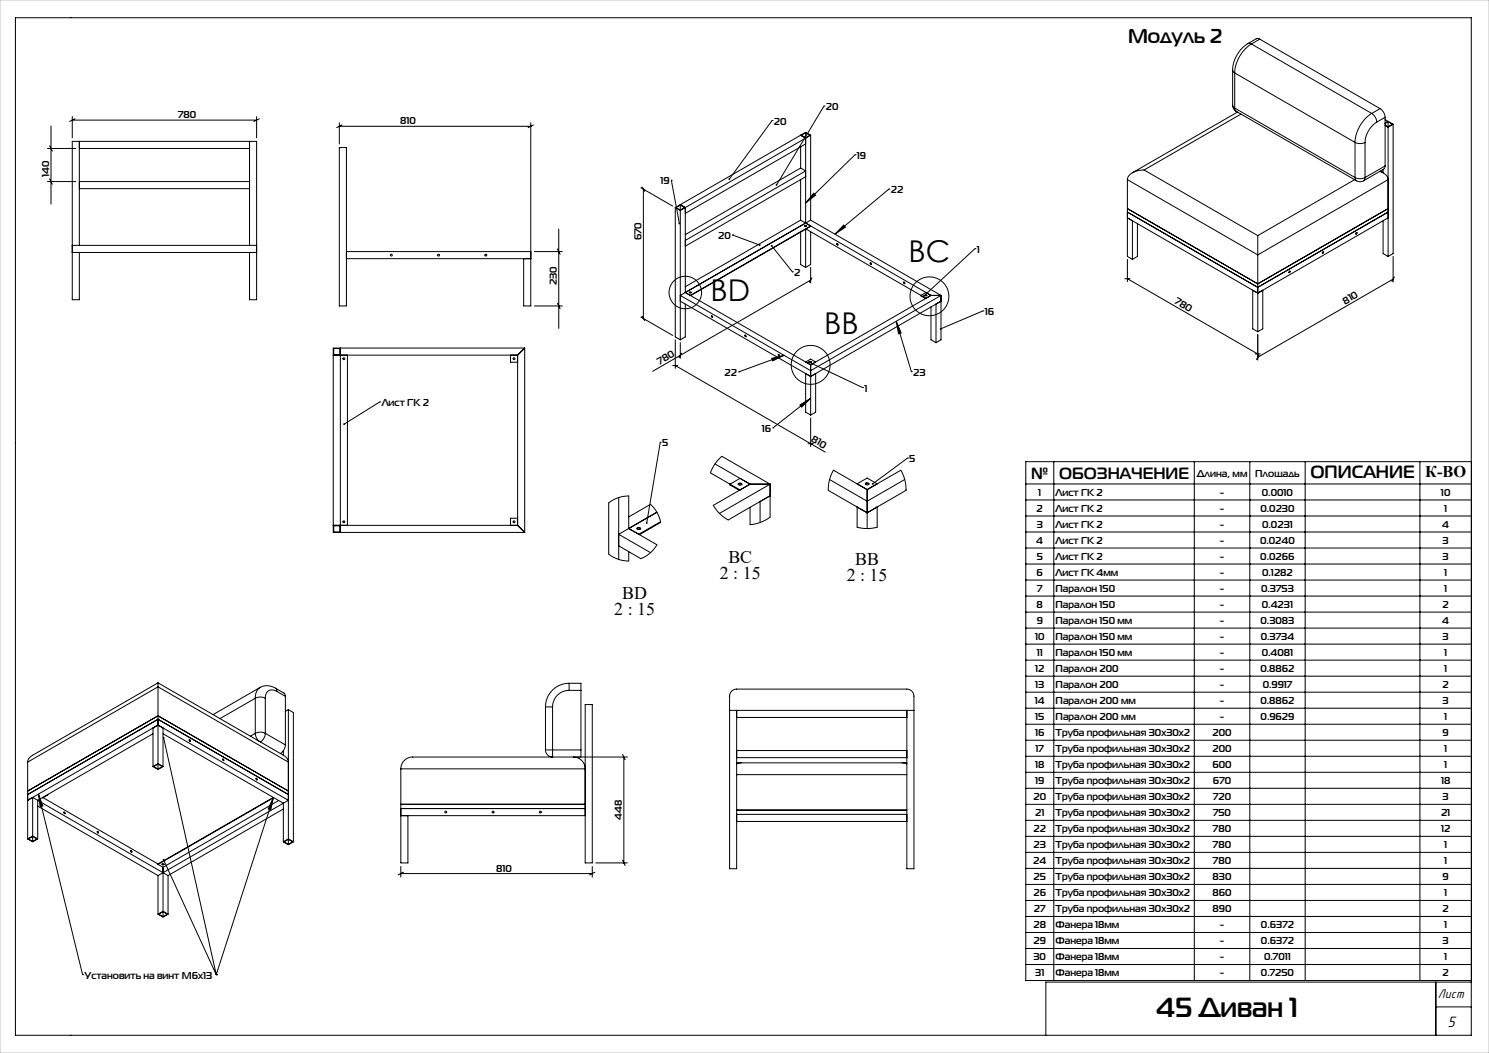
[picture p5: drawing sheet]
<svg xmlns="http://www.w3.org/2000/svg" width="420mm" height="297mm" viewBox="0 0 420 297" stroke-linecap="round" stroke-linejoin="round" font-family="sans-serif">
<g fill="none" stroke="#000" stroke-width=".28">
<path d="M4.4 5h410.6v287h-410.6zM347.7 19.8l.6 .8M347.7 19.8v9.9M352 12.3a9.3 9.3 0 0 0-4.3 7.5M352 12.3l1 .1M353 12.4a10.4 10.4 0 0 0-4.7 8.2M353 12.4l33.9 19.6M355.3 11l-.8-.1-2.5 1.4M355.3 11l-2.3 1.4M355.3 11l34 19.6M14.4 35.5v22.1M20.4 32.9v6"/>
<path d="M20.4 33.9h52M21.1 33.5l-1.5 .8M22.4 39.9v29.3M70.4 39.9v29.3M72.4 32.9v6M73.1 33.5l-1.5 .8M95.7 34.6v6M95.7 35.6h54M96.5 35.2l-1.5 .8M149.7 34.6v51.7h-2v-13.3M150.5 35.2l-1.5 .8M217.8 34h.1"/>
<path d="M217.8 34l-12.1 16.5M225.8 38.1l1.4 .9v23.9M227.2 37.4v1.5M227.2 37.4l-1.2 .7 1.2 .8M227.2 37.4l1.3 .7-1.3 .8M228.7 38.1v24M228.7 38.1l-35.4 20.5M228.7 38.1l-1.5-.8-35.3 20.4M232.4 29.9h.1M232.4 29.9l-13.4 22.3M347.7 29.7a2 2 0 0 0 1 1.7M347.7 29.7l.6 .8"/>
<path d="M348.3 30.5l.4 .9M348.3 20.6l33.9 19.6M348.3 30.5l33.9 19.6M348.3 20.6v9.9M348.7 31.4l33.9 19.6M349.1 31.6l-29.7 17.1M350 32.2l-27.3 15.7M386.9 32a10.4 10.4 0 0 0-4.7 8.2M386.9 32l1 1.1 .4 1.3M388.3 34.4a7.3 7.3 0 0 0-3.3 5.8M389.3 30.6l1 1.1 .4 1.4M389.3 30.6l-2.4 1.4"/>
<path d="M390.7 33.7l2.3 1.3M390.7 33.1l-2.4 1.3M390.7 33.1v13.7M390.7 35.3l.8 .5M390.7 35.4l.8 .5M391.5 34.3v1.5M391.5 35.9v36.4M391.5 34.2l-.8 .5M391.5 34.3l1.3 .7-1.3 .8M391.5 34.3l-.8 .5M393 35l-1.5 .9M393 35v36.5l-1.5 .8"/>
<path d="M13.4 41.9h8M13.4 51.2h8M14 41.1l.8 1.5M14 50.4l.8 1.6M22.4 41.9h48M22.4 53.2h48M22.4 51.2h48M95.7 41.6h2v44.7h-2zM180.8 52.9l9 5.2M181.1 52.7l.8 1.3M181.5 53.4v36.4M189.4 50.8h.1"/>
<path d="M189.4 50.8l2.2 12.2M190.5 58.6v36.4l1.4 .8M190.5 58.6l1.4 .8M191.9 57.7l1.4 .9M191.9 57.8v1.5M191.9 59.4v36.4M191.9 57.8l-1.2 .8 1.2 .7M191.9 57.8l1.2 .8-1.2 .7M191.9 57.7l-1.4 .9M193.3 58.6v23.9l35.4 20.4M193.3 58.6l-1.4 .8M225.8 47.4l1.4 .8-33.9 19.6"/>
<path d="M225.8 47.4l-32.5 18.8M225.8 41.4v6M225.8 50.7v11.4M227.2 40.6l-33.9 19.6M227.2 49.8l-33.9 19.6M229.5 54.5l.6 .5-2.9 2.3zM241.2 43.6h.1M241.2 43.6l-14 13.7M250.8 53.3h.1M250.8 53.3l-15.3 12.7M318 59.8l36.8 21.2 36.7-21.2M318 50.7l36.8 21.2"/>
<path d="M318 58.8l36.8 21.3 36.7-21.3M318 50.7v21.6l1.4 .9M322.7 47.9a4.4 4.4 0 0 0-4.7 2.6v.2M322.7 47.9l32.1 18.6M382.1 50.7l-27.3 15.8M382.2 40.2l1.4 .3 1.4-.3M382.2 50.1l1.4 .3 1.4-.3M382.2 50.1l.4 .9M382.2 40.2v9.9M382.6 51a2 2 0 0 0 2 0M385 50.1l-.4 .9M385 40.2v9.9"/>
<path d="M389.2 48.3l1.8 1.1 .5 1.3-36.7 21.2M389.3 48.3l.9 .4M390.1 47.8v.9M390.7 46.8l-.4 .9-5.7 3.3M390.7 46.8l-5.7 3.3M20.4 71.2h52M20.4 69.2h52M22.4 71.2v13.3h-2v-44.6h52v44.6h-2v-13.3M97.7 73h52M97.7 71h52M150.7 71h7.9M157.2 70.2l.8 1.5"/>
<path d="M157.6 64.6v28M206.6 66.3h.1M206.6 66.3l7.7 2.8M217.7 69.3l5.8 7.4M223.5 76.7h.1M225.8 62.1l36.8 21.2M225.8 62.1l-32.5 18.8M225.8 65.5v9.1l1.4 .8M227 63.8h.5M227.2 62.9l-35.3 20.4 36.8 21.2 36.7-21.2M227.2 63.7v.2M227.2 64.7v10.7"/>
<path d="M227.3 64.6l33.9 19.5M228.7 65.4v9.2l-1.5 .8M228.7 75.4v4.4M228.7 62.1l-1.5 .8M228.7 62.1l36.7 21.2M228.7 79l-44.6 25.7M229 78.4l-.7 1.2M236.1 68.7l.3 .4M238 63.5l.5 .6-3 1.9zM245.6 74.1l.2 .4M255 79.5l.2 .5M275 70.1h.1"/>
<path d="M275 70.1l-14.4 13.3M318 73.2v6.2M318 61.4l36.8 21.3 36.7-21.3M318 78.6l36.8 21.2M318.7 78.6h-1.4M319.4 62.3v10.9M320.8 63.1v9.2l-1.4 .9M354.8 66.5v5.4M354.8 71.9v21.7M363.8 76.4l-.2 .5M373.2 71l-.2 .4M382.7 65.6l-.3 .4"/>
<path d="M390.1 62.3v9.2l1.4 .8M393 72.3v7.2M393 78.7l-38.2 22.1M393.3 78.1l-.7 1.3M94.1 98.3h1.8v1.7h-1.8zM96 98.2v52M148 98.2h-54v52h54M148 98.2l-2 2M148 98.2v52M150.7 86.3h7.9M157.2 85.5l.8 1.6M180.8 89.4l9 5.2"/>
<path d="M181.1 89.2l.8 1.3M190.5 95.8v8.1M191.9 85l36.8 21.2 36.7-21.2-1.4 .8v10.9M191.9 96.7v4.3M192.2 99.6l-.7 1.3M193.3 85.8v9.2l-1.4 .8M194.5 82.6h.5M194.7 83.3l34-19.6-33.9 19.7M200.8 89.1l.2 .4M210.2 94.5l.2 .4M219.6 100l.3 .4M252.8 90.6l1.4 3.3-.7 .2z"/>
<path d="M252.8 90.6l4.3 14.2M260.9 83.4h.5M261.2 82.5l-1.4 .8 1.3 .9M262.6 83.3l-33.9 19.6M262.6 83.3h2.8M262.6 86.6v9.2l1.4 .9M265.4 83.3v12.5l-1.4 .9M277.3 87.7h.1M277.3 87.7l-12 5.1M353.4 81.9v10.8l1.4 .9M354.8 94.4v7.2M355.5 99.8l-1.5 .1"/>
<path d="M356.2 81.9v10.8l-1.4 .9M94 100.2h52M98 100.2v48M107.1 113.4h.1M107.1 113.4l-10 6.2M144 100.2v2h2M146 100.2v48M190.5 103.1l42.3 24.4M191.2 103.1h-1.5M208.4 104.9h.1M217.7 101.1l3.5-.9-3.3 1.6zM221.2 100.2l-12.8 4.7"/>
<path d="M225.6 114.2l3.1-1.9-2.6 2.5zM227.2 105.4v10.9l1.5 .8M227.2 102.1l1.5-.8 1.4 .8-1.4 .8M228.2 102.1l15.1 7.2M228.4 102.2h.5M228.7 102.9v14.2M228.7 117.9v8.1M228.7 112.3l-10.7 8.4M230.1 105.4v10.9l-1.4 .8M243.3 109.3h.1M257.1 104.8h.1M355.1 100.1l-.7 1.3"/>
<path d="M186.2 124.7h.1M186.2 124.7l-3.8 22.8M201.7 130.8l9.9 5.8M208.2 136.7l.6-.2 .4 .2M208.3 136.4l.1-.1a.42 .42 0 0 1 .6-.1 .42 .42 0 0 1 .1 .6 .48 .48 0 0 1-.6 .1 .48 .48 0 0 1-.2-.5zM208.7 134.9l-2.8 1.7v.2l2.7 1.5M211.6 136.6l-10.4 5.9 1.8 2.4 2.4 1.8 11.8-6.9M211.6 136.6h5.6M217.2 136.6l-13.6-7.9-1.9 2.1-1.3 2.6 8.3 4.8M217.2 136.6v9.3l-2.6 1.4-3 .7v-4.9M217.2 136.6l-14.3 8.2M218 120.7h.1"/>
<path d="M229.4 125.1l-1.5 .1M234 135.3l10.6 6.1 10.6-6.1M241.8 136.5l2.8-1.7 2.8 1.7M244.1 136.6l.6-.2 .4 .2M244.1 136.3h.1a.42 .42 0 0 1 .6-.2 .42 .42 0 0 1 .1 .6 .48 .48 0 0 1-.5 .1 .48 .48 0 0 1-.3-.5zM244.6 138.1l9.5-5.5 .9 1.9 .4 1.9 .2 1.9-11 6.3M244.6 138.1l-9.5-5.5-.9 2-.4 1.8-.2 1.9 11 6.3M244.6 138.1v11M256 129.2h.1M256 129.2l-9.8 7.3M289.3 130.2h125.8v146.4h-125.8zM289.3 136.5h125.8"/>
<path d="M297.2 130.2v146.4M336.9 130.2v146.4M352.5 130.2v146.4M368.1 130.2v146.4M400.5 130.2v146.4M94 148.2h52M94.1 148.3h1.8v1.7h-1.8zM146 148.2l2 2M146 146.2h-2v2M174.5 154l6.3 3.6 2.6-1.6 1.9-2.4-8-4.5v-9.2l-2.9 .5-2.7 1.4v14.5l2.7 1.4 2.9 .5v-2.6M174.5 140.3v17.5M177.3 145.8l6.2-3.5 1.7 2 .7 1.5 .5 1.5-6 3.5"/>
<path d="M179.7 149.2l.5-.2 .5 .2M179.7 148.9l.1-.1a.42 .42 0 0 1 .6-.1 .42 .42 0 0 1 .1 .6 .48 .48 0 0 1-.5 .1 .48 .48 0 0 1-.3-.5zM185.3 144.5l-10.8 6.2 9 5.2M186.3 147.2l-6.1 3.5M214.4 141.5v5.9M241.8 143v5.7l2.8 .4 2.8-.4v-5.7l-2.8 1.6M289.3 150.1h125.8M289.3 141h125.8M289.3 145.5h125.8M289.3 154.6h125.8M289.3 159.1h125.8M289.3 163.6h125.8"/>
<path d="M289.3 168.1h125.8M289.3 172.6h125.8M289.3 177.2h125.8M44.6 192.6v1.1M44.6 192.6l-35.4 20.4-1 .8-.4 1.2M44.6 192.6l35.4 20.4 .9 .8 .4 1.2-36.7-21.3M44.6 193.7v21.7M44.6 193.7l-36.8 21.3M72 196.9l1.4-.3 1.4 .3M72 196.9l.4-2 1-1-13.3 7.7M72 196.9v9.9M72 196.9l-10 5.8"/>
<path d="M73.4 193.9a4.2 4.2 0 0 1 4.3 .2M74.8 196.9v9.9M77.7 194.1l.4 .9M77.7 194.1l2.5 1.5 .3 .8M78.1 195a2.01 2.01 0 0 0-2.3-.2 2.01 2.01 0 0 0-1 2.1M78.1 195l2.4 1.4M80.5 196.4v13.7M153.9 199.4h2M153.9 199.4v12.1M155.9 199.4v12.1M160.5 194.7a4.7 4.7 0 0 0-4.6 4.7M160.5 192.7a6.7 6.7 0 0 0-6.6 6.7"/>
<path d="M160.5 192.7v2M160.5 192.7h3.4v2M160.5 194.7h3.4M163.9 194.7v16.8M165.1 198.7h2v44.7h-2zM289.3 181.7h125.8M289.3 186.2h125.8M289.3 190.7h125.8M289.3 195.2h125.8M289.3 199.8h125.8M7.8 215v21.6M43.2 207l-32.6 18.7v10.9"/>
<path d="M43.2 216.2l1.4 .8 1.4-.8M44.6 215.5v1.4M44.6 204.5l-36.8 21.2 1.4-.8M44.6 215.4l1.4 .8M44.6 204.5l36.7 21.2-1.4 .8M44.6 215.5l-1.3 .7 1.3 .7M44.6 215.5l1.2 .7-1.2 .7M44.6 215.4l-1.4 .8M44.6 204.5l-1.4 .8v10.9M46 205.3v10.9M46 207l33.9 19.5M46.1 208.1l14.9 66.8"/>
<path d="M53.4 208.7l.2 .4M62.8 214.1l.2 .4M72 206.8l1.4-.3 1.4 .3M72 206.8l.3 1.2 .8 1.1M72 206.8l-1.4 .8M72.2 219.6l.3 .4M74.8 206.8l-.4 1.4-.9 1.1M74.8 206.8l5.7 3.3M79.9 211.7v1.3M79.9 211.9h-.1M80.5 210.1l-.4 1.4-1 1M81.3 200.1v36.5"/>
<path d="M81.3 200.1l-.8 .5M81.3 200.1l1.5 .9v36.4M113.1 216.9v26.5h2v-13.3M153.9 211.5h2M153.9 211.5a1.8 1.8 0 0 0 2 1.9v-1.9M155.9 211.5h8M161.7 213.5a3.3 3.3 0 0 1 3.4 3.4h-52M163.9 211.5v2M175.6 212.8l.7 1.5M176 213.5v29.9M177 213.5h-60.6a3.3 3.3 0 0 0-3.3 3.4M205.8 200.4h52"/>
<path d="M207.8 200.4v44.6h-2v-48.6l.2-.9 .5-.7 1.3-.4h48l.9 .2 .5 .3 .5 .8 .1 .7v48.6h-2v-44.6M207.8 202.4h48M207.8 211.7h48M207.8 213.7h48M207.8 215.2h48M207.8 218.5h48M209.1 215.2l-1.3 .2M254.5 215.2l1.3 .2M289.3 204.3h125.8M289.3 208.8h125.8M289.3 213.3h125.8M289.3 217.8h125.8"/>
<path d="M7.8 223.1l36.8-21.2 36.7 21.2M7.8 224.1l36.8-21.2 36.7 21.2M7.8 236.6l1.4 .8 1.4-.8M9.2 224.9l38.2 22.1M9.2 235.9l1.2 .7-1.2 .7M9.2 235.8l1.4 .8M9.2 224.9v10.9M9.2 235.9v1.4M9.2 235.9l-1.2 .7 1.2 .7M9.2 235.8l-1.4 .8M10.6 227.4l34 19.6M10.9 224l1.2 3.3-.8 .2z"/>
<path d="M10.9 224l12.4 50.9M12.1 225l32.5 18.7M13.4 224.2h.1M13.5 224.2l-1.5 .8M13.5 224.1v.1M18 229.1l.2 .4M27.4 234.5l.3 .5M36.9 240l.2 .4M77.1 224.9l-32.5 18.8M77.1 224.9l-.7 3.5-.7-.2zM77.1 224.9l-16.1 50M77.2 225l-32.6 18.8"/>
<path d="M78.6 225.8l-32.6 18.8M79.9 226.5v10.9M79.9 226.5l-35.3 20.5M79.9 228.2l-32.5 18.8M79.9 237.4l1.4 .9 1.5-.9M81.3 236.7v1.4M81.3 236.6l1.5 .8M81.3 236.7l-1.2 .7 1.2 .7M81.3 236.7l1.3 .7-1.3 .7M81.3 236.6l-1.4 .8M113.1 226.9h52M113.1 228.1h52"/>
<path d="M113.1 230.1h52M207.8 228.5h48M207.8 229.7h48M207.8 231.7h48M289.3 226.9h125.8M289.3 222.3h125.8M289.3 231.4h125.8M289.3 235.9h125.8M44.6 243.7v.1M44.6 247v10.8M44.6 243.8l1.4 .8M44.6 257.8l1.4 .9 1.4-.9"/>
<path d="M45.7 243.7h.5zM46 244.6v12.4M46 257.1v1.5M46 257l1.4 .8M46 257.1l1.2 .7-1.2 .8M46 257l-1.4 .8M46 257.1l-1.2 .7 1.2 .8M46.1 242.5l14.9 32.4M47.4 247v10.8M113.1 244.4v3M113.1 246.4h54M113.8 246l-1.5 .8"/>
<path d="M167.1 244.4v3M167.8 246l-1.5 .8M168.1 243.4h8.9M175.6 242.6l.7 1.5M289.3 240.4h125.8M289.3 244.9h125.8M289.3 249.5h125.8M289.3 254h125.8M289.3 258.5h125.8M23.3 274.9h.1M61 274.9h.1M289.3 263h125.8"/>
<path d="M289.3 267.5h125.8M289.3 272h125.8M405 277v15M415 277h-120v15M405 284h10"/>
<circle cx="110.4" cy="72" r=".27"/>
<circle cx="123.7" cy="72" r=".27"/>
<circle cx="137" cy="72" r=".27"/>
<circle cx="227.3" cy="63.7" r=".23"/>
<circle cx="236.2" cy="69" r=".23"/>
<circle cx="245.6" cy="74.4" r=".23"/>
<circle cx="255" cy="79.8" r=".23"/>
<circle cx="363.8" cy="76.7" r=".23"/>
<circle cx="373.2" cy="71.3" r=".23"/>
<circle cx="382.6" cy="65.9" r=".23"/>
<circle cx="193.3" cy="82.5" r="4.6"/>
<circle cx="194.7" cy="82.5" r=".23"/>
<circle cx="200.8" cy="89.4" r=".23"/>
<circle cx="210.2" cy="94.8" r=".23"/>
<circle cx="261.2" cy="83.3" r=".23"/>
<circle cx="262.2" cy="83.6" r="5.5"/>
<circle cx="97" cy="101.2" r=".27"/>
<circle cx="145" cy="101.2" r=".27"/>
<circle cx="219.7" cy="100.2" r=".23"/>
<circle cx="228.7" cy="102.9" r="5.5"/>
<circle cx="228.7" cy="102" r=".23"/>
<circle cx="97" cy="147.2" r=".27"/>
<circle cx="145" cy="147.2" r=".27"/>
<circle cx="53.6" cy="208.8" r=".23"/>
<circle cx="63" cy="214.2" r=".23"/>
<circle cx="72.4" cy="219.7" r=".23"/>
<circle cx="18.2" cy="229.2" r=".23"/>
<circle cx="27.6" cy="234.7" r=".23"/>
<circle cx="125.7" cy="229.1" r=".27"/>
<circle cx="139.1" cy="229.1" r=".27"/>
<circle cx="152.4" cy="229.1" r=".27"/>
<circle cx="37.1" cy="240.1" r=".23"/>
<circle cx="46" cy="243.7" r=".23"/>
</g>
<path d="M0 0h420v297h-420z" fill="none" stroke="#c0c0c0" stroke-width=".28"/>
<path d="M229.5 54.5l.6 .5-2.9 2.3zM191.5 62.8v.4l.2 .1-.1-.3 .2 .2v-.4zM214.1 68.9v.4h.3l-.1-.2 .2 .1v-.2zM217.5 69.1a.25 .25 0 0 0 .1 .5 .25 .25 0 0 0 .3-.3 .25 .25 0 0 0-.3-.2l.1 .2zM238 63.5l.5 .6-3 1.9zM260.5 83.3v.3l.1-.2-.1 .2a.25 .25 0 0 0 .3 0 .25 .25 0 0 0 0-.4 .25 .25 0 0 0-.3 .1zM252.8 90.6l1.4 3.3-.7 .2zM265.1 92.6v.3l.2-.1-.2 .1a.25 .25 0 0 0 .4 .1 .25 .25 0 0 0 0-.4 .25 .25 0 0 0-.4 0zM225.6 114.2l3.1-1.9-2.6 2.5zM228 102l.2 .1-.3-.1a.25 .25 0 0 0 .3 .4 .25 .25 0 0 0 .2-.4 .25 .25 0 0 0-.4 0zM217.7 101.1l3.5-.9-3.3 1.6zM205.5 50.3l.1 .4 .1-.2-.1 .2a.25 .25 0 0 0 .3 0 .25 .25 0 0 0 0-.4 .25 .25 0 0 0-.4 0zM218.8 52l.1 .4 .1-.2-.1 .2a.25 .25 0 0 0 .4-.1 .25 .25 0 0 0-.1-.4 .25 .25 0 0 0-.4 .1zM46 242.3a.25 .25 0 0 0 0 .5 .25 .25 0 0 0 .4-.3 .25 .25 0 0 0-.4-.2l.1 .2zM10.9 224l1.2 3.3-.8 .2zM77.1 224.9l-.7 3.5-.7-.2zM46 207.9a.25 .25 0 0 0 0 .4 .25 .25 0 0 0 .4-.2 .25 .25 0 0 0-.3-.3v.3zM96.9 119.4v.4l.2-.2-.2 .2a.25 .25 0 0 0 .3 0 .25 .25 0 0 0 .1-.3 .25 .25 0 0 0-.4-.1zM246 136.3v.3l.2-.1-.2 .1a.25 .25 0 0 0 .3 .1 .25 .25 0 0 0 0-.4 .25 .25 0 0 0-.3 0zM182.3 147.3l-.1 .4 .2-.2v.3l.2-.1v-.4z" fill="#000"/>
<g font-size="8.5">
<text x="256.3" y="73.9">BC</text>
<text x="200.4" y="84.9">BD</text>
<text x="232.5" y="94.1">BB</text>
</g>
<text font-size="7.8" x="326.1" y="286.7">45 Диван 1</text>
<text font-size="5.6" x="318.2" y="12">Модуль 2</text>
<g font-size="5">
<text x="369.6" y="134.9">ОПИСАНИЕ</text>
<text x="205.4" y="158.8">BC</text>
<text x="241.2" y="159.3">BB</text>
<text x="203.1" y="163.4">2 : 15</text>
<text x="238.8" y="163.9">2 : 15</text>
<text x="173.3" y="173.4">2 : 15</text>
<text x="175.5" y="168.8">BD</text>
</g>
<g font-size="4.6">
<text x="290.8" y="135">№</text>
<text x="298.7" y="135">ОБОЗНАЧЕНИЕ</text>
<text x="402" y="134.5">К-ВО</text>
</g>
<text font-size="4.4" x="408.3" y="289.8">5</text>
<text font-size="3.7" x="405.6" y="281.4">Лист</text>
<g font-size="2.8">
<text x="50.2" y="33.3">780</text>
<text x="112.9" y="35.1">810</text>
<text x="218.3" y="35.1">20</text>
<text x="232.9" y="31">20</text>
<text x="241.7" y="44.8">19</text>
<text x="13.8" y="50" transform="rotate(-90 13.8 50)">140</text>
<text x="186.3" y="51.9">19</text>
<text x="251.3" y="54.5">22</text>
<text x="180.9" y="67.8" transform="rotate(-90 180.9 67.8)">670</text>
<text x="202.5" y="67.4">20</text>
<text x="275.5" y="71.3">1</text>
<text x="224.1" y="77.8">2</text>
<text x="157.1" y="80.5" transform="rotate(-90 157.1 80.5)">230</text>
<text x="277.8" y="88.9">16</text>
<text x="331.2" y="85.6" transform="rotate(30 331.2 85.6)">780</text>
<text x="379.4" y="85.9" transform="rotate(-30 379.4 85.9)">810</text>
<text x="186.1" y="102.9" transform="rotate(-30 186.1 102.9)">780</text>
<text x="204.4" y="106">22</text>
<text x="257.6" y="106">23</text>
<text x="243.8" y="110.5">1</text>
<text x="107.7" y="114.5">Лист ГК 2</text>
<text x="186.8" y="125.9">5</text>
<text x="214.9" y="121.8">16</text>
<text x="228.6" y="124.5" transform="rotate(30 228.6 124.5)">810</text>
<text x="256.5" y="130.3">5</text>
<text x="337.5" y="134.4">Длина, мм</text>
<text x="354" y="134.4">Площадь</text>
<text x="292.9" y="139.8">1</text>
<text x="297.7" y="139.8">Лист ГК 2</text>
<text x="344.1" y="139.8">-</text>
<text x="355.9" y="139.8">0.0010</text>
<text x="406.5" y="139.8">10</text>
<text x="292.4" y="144.4">2</text>
<text x="292.4" y="148.9">3</text>
<text x="297.7" y="148.9">Лист ГК 2</text>
<text x="297.7" y="144.4">Лист ГК 2</text>
<text x="344.1" y="144.4">-</text>
<text x="344.1" y="148.9">-</text>
<text x="355.5" y="144.4">0.0230</text>
<text x="356" y="148.9">0.0231</text>
<text x="406.8" y="148.9">4</text>
<text x="407.4" y="144.4">1</text>
<text x="292.3" y="153.4">4</text>
<text x="297.7" y="153.4">Лист ГК 2</text>
<text x="344.1" y="153.4">-</text>
<text x="355.4" y="153.4">0.0240</text>
<text x="406.9" y="153.4">3</text>
<text x="292.4" y="157.9">5</text>
<text x="297.7" y="157.9">Лист ГК 2</text>
<text x="344.1" y="157.9">-</text>
<text x="355.5" y="157.9">0.0266</text>
<text x="406.9" y="157.9">3</text>
<text x="292.4" y="162.4">6</text>
<text x="292.5" y="166.9">7</text>
<text x="297.7" y="162.4">Лист ГК 4мм</text>
<text x="297.7" y="166.9">Паралон 150</text>
<text x="344.1" y="162.4">-</text>
<text x="344.1" y="166.9">-</text>
<text x="355.7" y="166.9">0.3753</text>
<text x="356" y="162.4">0.1282</text>
<text x="407.4" y="162.4">1</text>
<text x="407.4" y="166.9">1</text>
<text x="292.4" y="171.5">8</text>
<text x="297.7" y="171.5">Паралон 150</text>
<text x="344.1" y="171.5">-</text>
<text x="355.9" y="171.5">0.4231</text>
<text x="406.9" y="171.5">2</text>
<text x="292.4" y="176">9</text>
<text x="297.7" y="176">Паралон 150 мм</text>
<text x="344.1" y="176">-</text>
<text x="355.5" y="176">0.3083</text>
<text x="406.8" y="176">4</text>
<text x="292" y="180.5">10</text>
<text x="292.4" y="185">11</text>
<text x="297.7" y="180.5">Паралон 150 мм</text>
<text x="297.7" y="185">Паралон 150 мм</text>
<text x="344.1" y="180.5">-</text>
<text x="344.1" y="185">-</text>
<text x="355.6" y="180.5">0.3734</text>
<text x="355.9" y="185">0.4081</text>
<text x="406.9" y="180.5">3</text>
<text x="407.4" y="185">1</text>
<text x="292" y="189.5">12</text>
<text x="297.7" y="189.5">Паралон 200</text>
<text x="344.1" y="189.5">-</text>
<text x="355.5" y="189.5">0.8862</text>
<text x="407.4" y="189.5">1</text>
<text x="292" y="194.1">13</text>
<text x="297.7" y="194.1">Паралон 200</text>
<text x="344.1" y="194.1">-</text>
<text x="356.2" y="194.1">0.9917</text>
<text x="406.9" y="194.1">2</text>
<text x="291.9" y="198.6">14</text>
<text x="292" y="203.1">15</text>
<text x="297.7" y="203.1">Паралон 200 мм</text>
<text x="297.7" y="198.6">Паралон 200 мм</text>
<text x="344.1" y="198.6">-</text>
<text x="344.1" y="203.1">-</text>
<text x="355.5" y="198.6">0.8862</text>
<text x="355.6" y="203.1">0.9629</text>
<text x="406.9" y="198.6">3</text>
<text x="407.4" y="203.1">1</text>
<text x="292" y="207.6">16</text>
<text x="297.7" y="207.6">Труба профильная 30х30х2</text>
<text x="342" y="207.6">200</text>
<text x="406.9" y="207.6">9</text>
<text x="292.1" y="212.1">17</text>
<text x="297.7" y="212.1">Труба профильная 30х30х2</text>
<text x="342" y="212.1">200</text>
<text x="407.4" y="212.1">1</text>
<text x="292" y="216.6">18</text>
<text x="292" y="221.2">19</text>
<text x="297.7" y="221.2">Труба профильная 30х30х2</text>
<text x="297.7" y="216.6">Труба профильная 30х30х2</text>
<text x="342" y="216.6">600</text>
<text x="342.1" y="221.2">670</text>
<text x="406.5" y="221.2">18</text>
<text x="407.4" y="216.6">1</text>
<text x="291.5" y="225.7">20</text>
<text x="297.7" y="225.7">Труба профильная 30х30х2</text>
<text x="342.2" y="225.7">720</text>
<text x="406.9" y="225.7">3</text>
<text x="175.4" y="231.3" transform="rotate(-90 175.4 231.3)">448</text>
<text x="292" y="230.2">21</text>
<text x="297.7" y="230.2">Труба профильная 30х30х2</text>
<text x="342.2" y="230.2">750</text>
<text x="406.5" y="230.2">21</text>
<text x="291.5" y="234.7">22</text>
<text x="291.5" y="239.2">23</text>
<text x="297.7" y="234.7">Труба профильная 30х30х2</text>
<text x="297.7" y="239.2">Труба профильная 30х30х2</text>
<text x="342.1" y="234.7">780</text>
<text x="342.1" y="239.2">780</text>
<text x="406.5" y="234.7">12</text>
<text x="407.4" y="239.2">1</text>
<text x="139.9" y="245.8">810</text>
<text x="291.4" y="243.8">24</text>
<text x="297.7" y="243.8">Труба профильная 30х30х2</text>
<text x="342.1" y="243.8">780</text>
<text x="407.4" y="243.8">1</text>
<text x="291.5" y="248.3">25</text>
<text x="297.7" y="248.3">Труба профильная 30х30х2</text>
<text x="342" y="248.3">830</text>
<text x="406.9" y="248.3">9</text>
<text x="291.5" y="252.8">26</text>
<text x="291.6" y="257.3">27</text>
<text x="297.7" y="252.8">Труба профильная 30х30х2</text>
<text x="297.7" y="257.3">Труба профильная 30х30х2</text>
<text x="342" y="252.8">860</text>
<text x="342" y="257.3">890</text>
<text x="406.9" y="257.3">2</text>
<text x="407.4" y="252.8">1</text>
<text x="291.5" y="261.8">28</text>
<text x="297.7" y="261.8">Фанера 18мм</text>
<text x="344.1" y="261.8">-</text>
<text x="355.7" y="261.8">0.6372</text>
<text x="407.4" y="261.8">1</text>
<text x="291.5" y="266.3">29</text>
<text x="297.7" y="266.3">Фанера 18мм</text>
<text x="344.1" y="266.3">-</text>
<text x="355.7" y="266.3">0.6372</text>
<text x="406.9" y="266.3">3</text>
<text x="291.5" y="270.9">30</text>
<text x="292" y="275.4">31</text>
<text x="297.7" y="270.9">Фанера 18мм</text>
<text x="297.7" y="275.4">Фанера 18мм</text>
<text x="344.1" y="270.9">-</text>
<text x="344.1" y="275.4">-</text>
<text x="355.7" y="275.4">0.7250</text>
<text x="356.6" y="270.9">0.7011</text>
<text x="406.9" y="275.4">2</text>
<text x="407.4" y="270.9">1</text>
<text x="23.8" y="276.1">Установить на винт М6х13</text>
</g>
</svg>
